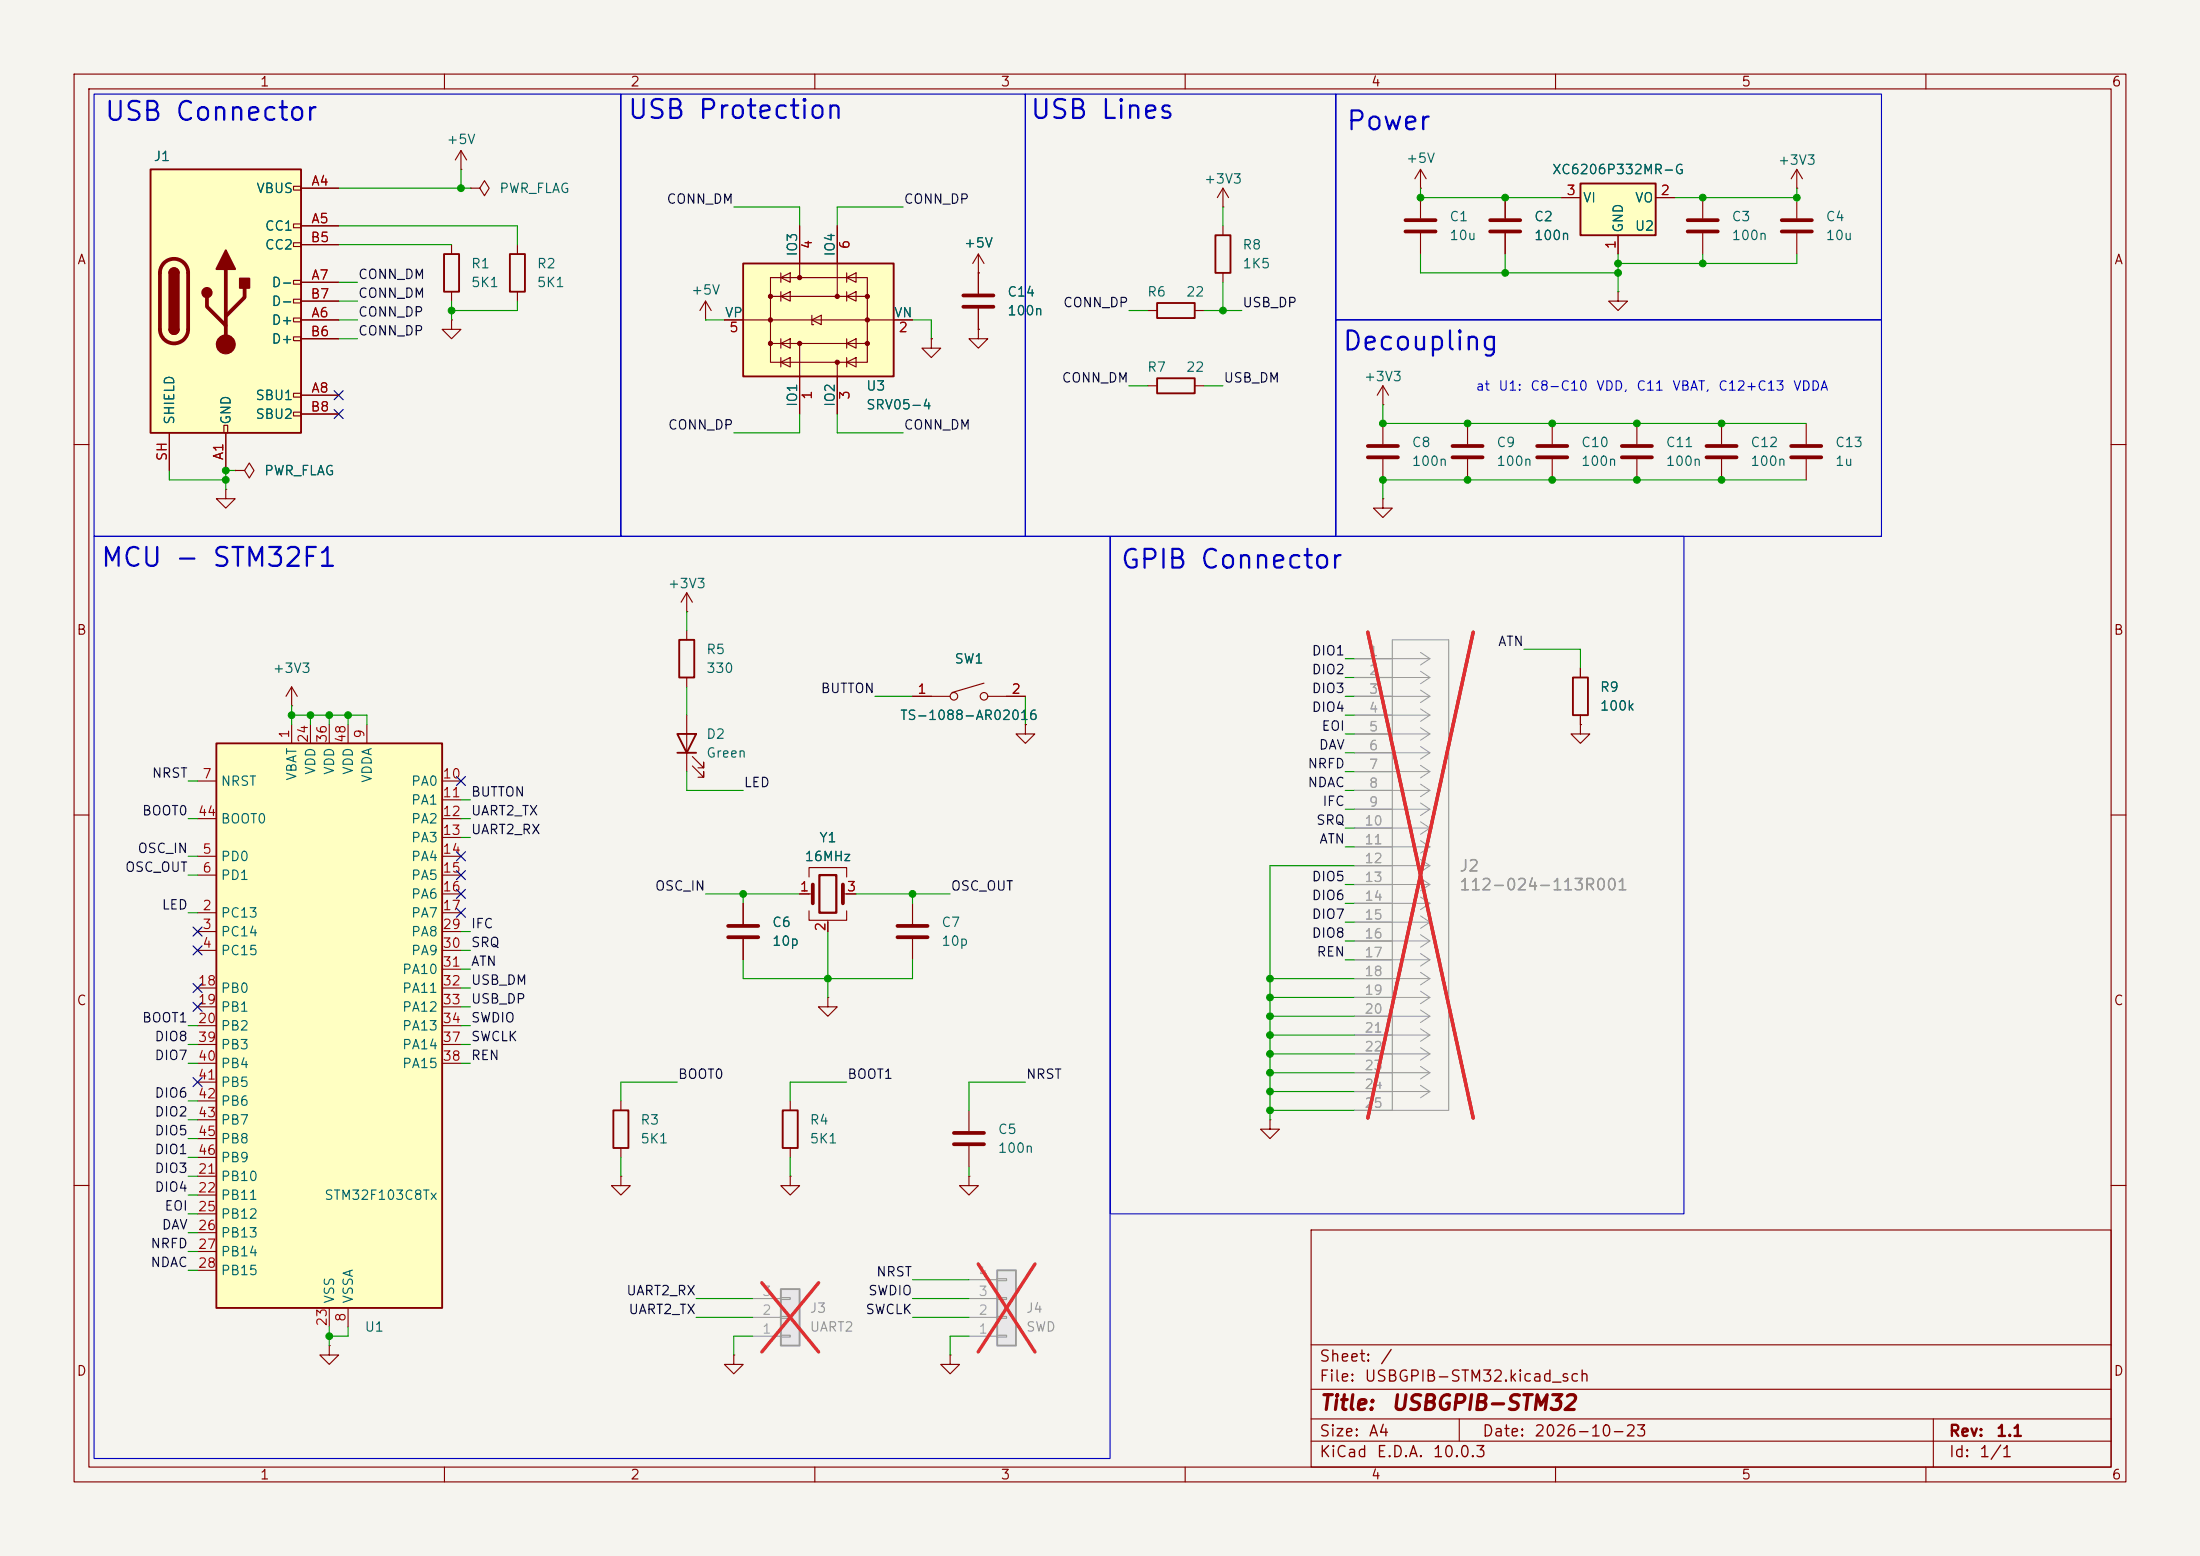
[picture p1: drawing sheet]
<svg xmlns="http://www.w3.org/2000/svg" width="297mm" height="210mm" viewBox="0 0 297 210" stroke-linecap="round" stroke-linejoin="round" font-family="sans-serif">
<path d="M0 0h297v210h-297z" fill="#f5f4ef" stroke="#f5f4ef" stroke-width=".14"/>
<g fill="none" stroke="#840000" stroke-width=".15">
<path d="M10 10h277v190h-277zM12 12h273v186h-273zM60 10v2M110 10v2M160 10v2M210 10v2M260 10v2M191.8 25.4h.1M191.8 22.9v2.5M191.8 26.7v2.8M191.8 31.5v2.8M191.8 22.9l-.8 1.2"/>
<path d="M191.8 22.9l.7 1.2M203.2 26.7v2.8M203.2 31.5v2.8M218.4 39.4v1.2h1.3l-1.3 1.3-1.2-1.3h1.2M218.4 39.4h.1M229.9 26.7v2.8M229.9 31.5v2.8M242.6 25.4h.1M242.6 22.9l-.8 1.2M242.6 22.9l.7 1.2M242.6 22.9v2.5M132.1 44.5v1.2h1.2l-1.2 1.3-1.3-1.3h1.3"/>
<path d="M132.1 44.5h.1M209.5 57.2v2.7M10 60h2M209.5 62v2.8M285 60h2M39.4 95.3h.1M39.4 92.7l-.8 1.3M39.4 92.7l.7 1.3M39.4 92.7v2.6M92.7 85.1v1.3M92.7 91.4v1.3M92.7 96.5v7.6"/>
<path d="M213.4 90.2v1.2M213.4 96.5v1.3M10 110h2M93.5 103.4l1.5 1.5v-.8v.8h-.8M93.5 102.1l1.5 1.5v-.7v.7h-.8M285 110h2M10 160h2M177 166h108v32h-108zM285 160h2M60 198v2M110 198v2M160 198v2"/>
<path d="M177 194.5h108M177 191.5h108M177 187.5h108M177 181.5h108M197 191.5v3M210 198v2M260 198v2M261 191.5v6.5"/>
</g>
<path d="M91.4 99.1h2.6l-1.3 2.5zM91.7 86.4h2v5h-2zM212.3 91.4h2.1v5.1h-2.1zM91.4 101.6h2.6" fill="none" stroke="#840000" stroke-width=".25"/>
<path d="M189.7 29.7h4.1M189.7 31.2h4.1M201.2 29.7h4M201.2 31.2h4M227.8 29.7h4.1M227.8 31.2h4.1M207.5 60.2h4.1M207.5 61.7h4.1" fill="none" stroke="#840000" stroke-width=".51"/>
<path d="M213.4 24.8h10.1v7h-10.1z" fill="#ffffc2"/>
<path d="M213.4 24.8h10.1v7h-10.1z" fill="none" stroke="#840000" stroke-width=".25"/>
<g fill="none" stroke="#840000" stroke-width=".15">
<path d="M210.8 26.7h2.6M218.4 31.8v2.5M223.5 26.7h2.6M242.6 26.7v2.8M242.6 31.5v2.8M186.7 57.2v2.7M221 57.2v2.7M232.4 57.2v2.7M243.8 57.2v2.7M186.7 62v2.8M221 62v2.8M232.4 62v2.8"/>
<path d="M243.8 62v2.8M92.7 82.6h.1M92.7 80l-.8 1.3M92.7 80l.8 1.3M92.7 80v2.6M44.4 181.6v1.3h1.3l-1.3 1.3-1.2-1.3h1.2M44.4 181.6h.1M99.1 182.9v1.3h1.2l-1.2 1.2-1.3-1.2h1.3M99.1 182.9h.1"/>
</g>
<path d="M240.5 29.7h4.1M240.5 31.2h4.1M184.7 60.2h4M184.7 61.7h4M218.9 60.2h4.1M218.9 61.7h4.1M230.4 60.2h4M230.4 61.7h4M241.8 60.2h4.1M241.8 61.7h4.1" fill="none" stroke="#840000" stroke-width=".51"/>
<path d="M29.2 100.3h30.5v76.2h-30.5z" fill="#ffffc2"/>
<path d="M29.2 100.3h30.5v76.2h-30.5z" fill="none" stroke="#840000" stroke-width=".25"/>
<g fill="none" stroke="#840000" stroke-width=".15">
<path d="M39.4 97.8v2.5M41.9 97.8v2.5M44.4 97.8v2.5M47 97.8v2.5M49.5 97.8v2.5M123.2 94h5.1M132.8 92.2l-4.3 1.3M133.3 94h5.1M138.4 97.8v1.3h1.3l-1.3 1.2-1.2-1.2h1.2M138.4 97.8h.1M26.7 115.6h2.5M26.7 118.1h2.5"/>
<path d="M26.7 105.4h2.5M26.7 110.5h2.5M59.7 115.6h2.5M59.7 118.1h2.5M59.7 105.4h2.5M59.7 108h2.5M59.7 110.5h2.5M59.7 113h2.5M26.7 123.2h2.5M26.7 125.7h2.5M26.7 128.3h2.5M26.7 133.4h2.5"/>
<path d="M26.7 135.9h2.5M26.7 138.4h2.5M59.7 123.2h2.5M59.7 125.7h2.5M59.7 128.3h2.5M59.7 120.7h2.5M59.7 133.4h2.5M59.7 135.9h2.5M59.7 138.4h2.5M59.7 130.8h2.5M26.7 158.8h2.5M26.7 141h2.5"/>
<path d="M26.7 143.5h2.5M26.7 146.1h2.5M26.7 148.6h2.5M26.7 151.1h2.5M26.7 153.7h2.5M26.7 156.2h2.5M59.7 141h2.5M59.7 143.5h2.5M130.8 149.9v2.8M130.8 154.7v2.8M26.7 161.3h2.5M26.7 163.8h2.5"/>
<path d="M26.7 166.4h2.5M26.7 168.9h2.5M26.7 171.5h2.5M44.4 176.5v2.6M47 176.5v2.6"/>
<circle cx="128.8" cy="94" r=".51"/>
<circle cx="132.8" cy="94" r=".51"/>
</g>
<path d="M128.8 152.9h4M128.8 154.4h4" fill="none" stroke="#840000" stroke-width=".51"/>
<path d="M134.6 171.5h2.6v10.1h-2.6z" fill="#ebeae8"/>
<path d="M134.6 171.5h2.6v10.1h-2.6z" fill="none" stroke="#9c9b98" stroke-width=".25"/>
<path d="M130.8 177.8h3.8M130.8 175.3h3.8M130.8 172.7h3.8M134.6 177.7h1.3v.2h-1.3zM134.6 175.1h1.3v.3h-1.3zM134.6 172.6h1.3v.2h-1.3zM130.8 180.3h3.8M134.6 180.2h1.3v.3h-1.3z" fill="none" stroke="#9c9b98" stroke-width=".15"/>
<path d="M132.1 170.6l7.6 11.9M139.7 170.6l-7.6 11.9" fill="none" stroke="#e12e31" stroke-width=".46"/>
<path d="M30.5 66v1.3h1.2l-1.2 1.3-1.3-1.3h1.3M30.5 66h.1M31.7 63.5h1.3l.7-1 .6 1-.6 1-.7-1M31.7 63.5h.1M130.8 158.8v1.2h1.3l-1.3 1.3-1.3-1.3h1.3M130.8 158.8h.1" fill="none" stroke="#840000" stroke-width=".15"/>
<path d="M20.3 22.9h20.3v35.5h-20.3z" fill="#ffffc2"/>
<g fill="none" stroke="#840000" stroke-width=".15">
<path d="M39.6 25.1h1v.6h-1zM39.6 30.2h1v.5h-1zM39.6 32.8h1v.5h-1zM39.6 37.8h1v.6h-1zM40.6 25.4h5.1M40.6 30.5h5.1M40.6 38.1h5.1M40.6 33h5.1M61 33v1.3M61 39.4v1.2M62.2 22.9h.1M62.2 20.3l-.7 1.3"/>
<path d="M62.2 20.3l.8 1.3M62.2 20.3v2.6M165.1 27.9h.1M165.1 25.4l-.8 1.3M165.1 25.4l.8 1.3M165.1 25.4v2.5M165.1 30.5v1.3M165.1 36.8v1.3M22.9 58.4v5.1M30.2 57.4h.5v1h-.5zM30.5 58.4v5.1M39.6 40.4h1v.5h-1z"/>
<path d="M39.6 42.9h1v.5h-1zM39.6 45.5h1v.5h-1zM39.6 53.1h1v.5h-1zM39.6 55.6h1v.5h-1zM40.6 43.2h5.1M40.6 53.3h5.1M40.6 45.7h5.1M40.6 40.6h5.1M40.6 55.9h5.1M61 43.2v1.3h1.2l-1.2 1.2-1.3-1.2h1.3M61 43.2h.1M154.9 41.9h1.3"/>
<path d="M154.9 52.1h1.3M161.3 41.9h1.3M161.3 52.1h1.3M186.7 54.6h.1M186.7 52.1l-.8 1.2M186.7 52.1l.8 1.2M186.7 52.1v2.5M198.1 57.2v2.7M186.7 67.3v1.3h1.3l-1.3 1.3-1.3-1.3h1.3M186.7 67.3h.1M198.1 62v2.8M100.3 121.9v2.8"/>
<path d="M100.3 126.7v2.8M123.2 121.9v2.8M123.2 126.7v2.8M83.8 148.6v1.3M83.8 154.9v1.3M128.3 182.9v1.3h1.2l-1.2 1.2-1.3-1.2h1.3M128.3 182.9h.1"/>
</g>
<path d="M20.3 22.9h20.3v35.5h-20.3zM22.9 36.8a.64 .64 0 0 1 .6-.6 .64 .64 0 0 1 .6 .6M59.9 34.3h2.1v5.1h-2.1zM164.1 31.8h2v5h-2zM22.9 44.5a.64 .64 0 0 0 .6 .6 .64 .64 0 0 0 .6-.6M156.2 40.9h5.1v2h-5.1zM156.2 51.1h5.1v2h-5.1zM82.8 149.9h2v5h-2z" fill="none" stroke="#840000" stroke-width=".25"/>
<path d="M22.1 35.5a1.9 1.9 0 0 1 2.1-.4 1.9 1.9 0 0 1 1.2 1.7v7.7a1.91 1.91 0 0 1-1.9 1.8 1.91 1.91 0 0 1-1.9-1.8v-7.7a1.9 1.9 0 0 1 .5-1.3zM30.5 36.3v10.2M33 38.9v1.2l-2.5 2.6M27.9 40.1v1.3l2.6 2.5M196.1 60.2h4.1M196.1 61.7h4.1M98.3 125h4.1M98.3 126.5h4.1M121.2 125h4M121.2 126.5h4" fill="none" stroke="#840000" stroke-width=".51"/>
<g fill="#840000" stroke="#840000" stroke-width=".25">
<path d="M22.9 36.8h1.2v7.7h-1.2z"/>
<path d="M23 36.4a.64 .64 0 0 1 .7-.2 .64 .64 0 0 1 .4 .6h-1.2z"/>
<path d="M22.9 44.5h1.2a.64 .64 0 0 1-.6 .6 .64 .64 0 0 1-.6-.6z"/>
<path d="M30.5 33.8l1.2 2.5h-2.5z"/>
<path d="M32.4 37.6h1.3v1.3h-1.3z"/>
<circle cx="27.9" cy="39.5" r=".63"/>
</g>
<circle cx="30.5" cy="46.5" r="1.27" fill="#840000" stroke="#840000" stroke-width=".15"/>
<path d="M105.4 174h2.5v7.6h-2.5z" fill="#ebeae8"/>
<path d="M105.4 174h2.5v7.6h-2.5z" fill="none" stroke="#9c9b98" stroke-width=".25"/>
<g fill="none" stroke="#9c9b98" stroke-width=".15">
<path d="M182.9 88.9h5.1M182.9 91.4h5.1M182.9 94h5.1M182.9 96.5h5.1M182.9 99.1h5.1M182.9 101.6h5.1M182.9 104.1h5.1M182.9 106.7h5.1M182.9 109.2h5.1M182.9 111.8h5.1M182.9 114.3h5.1M182.9 116.8h5.1"/>
<path d="M182.9 119.4h5.1M182.9 121.9h5.1M182.9 124.5h5.1M182.9 127h5.1M182.9 129.5h5.1M182.9 132.1h5.1M182.9 134.6h5.1M182.9 137.2h5.1M182.9 139.7h5.1M182.9 142.2h5.1M182.9 144.8h5.1M182.9 147.3h5.1"/>
<path d="M182.9 149.9h5.1M101.6 177.8h3.8M101.6 175.3h3.8M105.4 177.7h1.3v.2h-1.3zM105.4 175.1h1.3v.3h-1.3zM101.6 180.3h3.8M105.4 180.2h1.3v.3h-1.3z"/>
</g>
<path d="M184.7 85.3l14.2 65.6M198.9 85.3l-14.2 65.6M102.8 173.1l7.7 9.4M110.5 173.1l-7.7 9.4" fill="none" stroke="#e12e31" stroke-width=".46"/>
<g fill="none" stroke="#840000" stroke-width=".15">
<path d="M63.5 25.4h1.3l.6-1 .6 1-.6 1-.6-1M63.5 25.4h.1M69.8 33v1.3M69.8 39.4v1.2M95.2 43.2h.1M95.2 40.6l-.7 1.3M95.2 40.6l.8 1.3M95.2 40.6v2.6M213.4 97.8v1.3h1.2l-1.2 1.2-1.3-1.2h1.3M213.4 97.8h.1M111.8 134.6v1.3h1.2l-1.2 1.3-1.3-1.3h1.3M111.8 134.6h.1"/>
<path d="M83.8 158.8v1.2h1.3l-1.3 1.3-1.3-1.3h1.3M83.8 158.8h.1M106.7 158.8v1.2h1.2l-1.2 1.3-1.3-1.3h1.3M106.7 158.8h.1M106.7 148.6v1.3M106.7 154.9v1.3M171.4 151.1v1.3h1.3l-1.3 1.3-1.2-1.3h1.2M171.4 151.1h.1"/>
</g>
<path d="M68.8 34.3h2.1v5.1h-2.1zM105.7 149.9h2v5h-2z" fill="none" stroke="#840000" stroke-width=".25"/>
<g fill="none" stroke="#9c9b98" stroke-width=".14">
<path d="M188 86.4h7.6v63.5h-7.6zM188 88.9h5M188 91.4h5M188 94h5M188 96.5h5M188 99.1h5M191.8 88.1l1.2 .8M191.8 90.6l1.2 .8M191.8 93.1l1.2 .9M191.8 95.7l1.2 .8M191.8 98.2l1.2 .9M193 88.9l-1.2 .8"/>
<path d="M193 91.4l-1.2 .9M193 94l-1.2 .8M193 96.5l-1.2 .9M193 99.1l-1.2 .8M188 101.6h5M188 104.1h5M188 106.7h5M188 109.2h5M188 111.8h5M188 114.3h5M188 116.8h5M188 119.4h5"/>
<path d="M191.8 100.8l1.2 .8M191.8 103.3l1.2 .8M191.8 105.8l1.2 .9M191.8 108.4l1.2 .8M191.8 110.9l1.2 .9M191.8 113.5l1.2 .8M191.8 116l1.2 .8M191.8 118.5l1.2 .9M193 101.6l-1.2 .8M193 104.1l-1.2 .9M193 106.7l-1.2 .8M193 109.2l-1.2 .9"/>
<path d="M193 111.8l-1.2 .8M193 114.3l-1.2 .8M193 116.8l-1.2 .9M193 119.4l-1.2 .8M188 121.9h5M188 124.5h5M188 127h5M188 129.5h5M188 132.1h5M188 134.6h5M188 137.2h5M188 139.7h5"/>
<path d="M191.8 121.1l1.2 .8M191.8 123.6l1.2 .9M191.8 126.2l1.2 .8M191.8 128.7l1.2 .8M191.8 131.2l1.2 .9M191.8 133.8l1.2 .8M191.8 136.3l1.2 .9M191.8 138.9l1.2 .8M193 121.9l-1.2 .9M193 124.5l-1.2 .8M193 127l-1.2 .8M193 129.5l-1.2 .9"/>
<path d="M193 132.1l-1.2 .8M193 134.6l-1.2 .9M193 137.2l-1.2 .8M193 139.7l-1.2 .8M188 142.2h5M188 144.8h5M188 147.3h5M191.8 141.4l1.2 .8M191.8 143.9l1.2 .9M191.8 146.5l1.2 .8M193 142.2l-1.2 .9M193 144.8l-1.2 .8"/>
<path d="M193 147.3l-1.2 .9"/>
</g>
<path d="M100.3 35.6h20.3v15.2h-20.3z" fill="#ffffc2"/>
<g fill="none" stroke="#840000" stroke-width=".15">
<path d="M40.6 25.4h5.1M40.6 30.5h5.1M40.6 38.1h5.1M40.6 33h5.1M104 37.5h13.1v11.4h-13.1zM105.4 37.5l1.3-.7v1.3zM105.4 36.8v1.3M105.4 39.4v1.2M107.9 30.5v7M113 30.5v9.5M114.3 37.5l1.3-.7v1.3zM114.3 36.8v1.3"/>
<path d="M114.3 39.4v1.2M132.1 36.8h.1M132.1 34.3v5.3M132.1 34.3l-.8 1.3M132.1 34.3l.7 1.3M203.2 26.7v2.8M203.2 31.5v2.8M210.8 26.7h2.6M218.4 31.8v2.5M223.5 26.7h2.6M22.9 58.4v5.1M30.5 58.4v5.1"/>
<path d="M40.6 43.2h5.1M40.6 53.3h5.1M40.6 45.7h5.1M40.6 40.6h5.1M40.6 55.9h5.1M97.8 43.2h25.4M104 46.4h13.1M104 40h13.1M105.4 48.9l1.3-.6v1.2zM105.4 46.4l1.3-.7v1.3zM105.4 40l1.3-.6v1.2zM105.4 45.7v1.3"/>
<path d="M105.4 48.3v1.2M107.9 46.4v9.5M109.6 42.5v1.3h.3M109.6 43.2l1.3-.7v1.3zM113 48.9v7M114.3 48.9l1.3-.6v1.2zM114.3 46.4l1.3-.7v1.3zM114.3 40l1.3-.6v1.2zM114.3 45.7v1.3M114.3 48.3v1.2M125.7 45.7v1.3h1.3l-1.3 1.3-1.2-1.3h1.2M125.7 45.7h.1"/>
<path d="M132.1 44.5h.1M132.1 41.7v2.8M31.7 63.5h.1M123.2 94h2.5M135.9 94h2.5M138.4 97.8h.1M213.4 97.8h.1M213.4 90.2v1.2M213.4 96.5v1.3M109.2 118.4v-1.3h5.1v1.3M100.3 121.9v2.8M100.3 126.7v2.8"/>
<path d="M107.9 120.7h1.8M109.2 122.9v1.3h5.1v-1.3M111.8 124.2v1.5M113.8 120.7h1.8"/>
</g>
<path d="M100.3 35.6h20.3v15.2h-20.3z" fill="none" stroke="#840000" stroke-width=".25"/>
<g fill="#840000" stroke="#840000" stroke-width=".15">
<circle cx="113" cy="48.9" r=".28"/>
<circle cx="104" cy="46.4" r=".28"/>
<circle cx="107.9" cy="46.4" r=".28"/>
<circle cx="117.1" cy="46.4" r=".28"/>
<circle cx="104" cy="43.2" r=".28"/>
<circle cx="117.1" cy="43.2" r=".28"/>
<circle cx="104" cy="40" r=".28"/>
<circle cx="113" cy="40" r=".28"/>
<circle cx="117.1" cy="40" r=".28"/>
<circle cx="107.9" cy="37.5" r=".28"/>
</g>
<path d="M130 39.9h4.1M130 41.4h4.1M109.7 119.4v2.5M113.8 119.4v2.5" fill="none" stroke="#840000" stroke-width=".51"/>
<path d="M110.6 118.1h2.3v5.1h-2.3z" fill="none" stroke="#840000" stroke-width=".3"/>
<g fill="none" stroke="#009600" stroke-width=".15">
<path d="M45.7 38.1h2.6M45.7 30.5h24.1v2.5M45.7 25.4h17.8M45.7 33h15.3M62.2 22.9v2.5M99.1 27.9h8.8v2.6M121.9 27.9h-8.9v2.6M165.1 27.9v2.6M165.1 38.1v3.8M191.8 34.3v2.5h26.6M191.8 25.4v1.3h19M203.2 34.3v2.5"/>
<path d="M218.4 34.3v5.1M229.9 34.3v1.3M242.6 25.4v1.3h-16.5M242.6 34.3v1.3h-24.2M45.7 43.2h2.6M45.7 40.6h2.6M45.7 45.7h2.6M61 40.6v2.6M69.8 40.6v1.3h-8.8M95.2 43.2h2.6M107.9 55.9v2.5h-8.8M113 55.9v2.5h8.9"/>
<path d="M123.2 43.2h2.5v2.5M152.4 41.9h2.5M152.4 52.1h2.5M162.6 41.9h5M162.6 52.1h2.5M186.7 54.6v2.6h57.1M22.9 63.5v1.3h7.6M31.7 63.5h-1.2v2.5M243.8 64.8h-57.1v2.5M39.4 96.5h10.1v1.3M39.4 95.3v2.5M41.9 96.5v1.3"/>
<path d="M44.4 96.5v1.3M47 96.5v1.3M92.7 82.6v2.5M92.7 92.7v3.8M118.1 94h5.1M138.4 94v3.8M181.6 96.5h1.3M181.6 94h1.3M181.6 88.9h1.3M181.6 91.4h1.3M181.6 99.1h1.3M205.7 87.6h7.7v2.6"/>
<path d="M25.4 105.4h1.3M25.4 110.5h1.3M25.4 118.1h1.3M25.4 115.6h1.3M62.2 108h1.3M62.2 113h1.3M62.2 110.5h1.3M92.7 104.1v2.6h7.6M181.6 106.7h1.3M181.6 104.1h1.3M181.6 109.2h1.3M181.6 101.6h1.3"/>
<path d="M181.6 111.8h1.3M181.6 114.3h1.3M181.6 119.4h1.3M182.9 116.8h-11.5v34.3M25.4 138.4h1.3M25.4 123.2h1.3M62.2 133.4h1.3M62.2 125.7h1.3M62.2 130.8h1.3M62.2 128.3h1.3M62.2 135.9h1.3M62.2 138.4h1.3"/>
<path d="M95.2 120.7h12.7M100.3 120.7v1.2M100.3 129.5v2.6h22.9v-2.6M111.8 125.7v8.9M115.6 120.7h12.7M123.2 120.7v1.2M171.4 132.1h11.5M171.4 139.7h11.5M171.4 137.2h11.5M171.4 134.6h11.5M181.6 129.5h1.3M181.6 127h1.3"/>
<path d="M181.6 121.9h1.3M181.6 124.5h1.3M25.4 156.2h1.3M25.4 153.7h1.3M25.4 143.5h1.3M25.4 141h1.3M25.4 148.6h1.3M25.4 151.1h1.3M25.4 158.8h1.3M62.2 143.5h1.3M62.2 141h1.3M83.8 156.2v2.6"/>
<path d="M91.4 146.1h-7.6v2.5M106.7 156.2v2.6M114.3 146.1h-7.6v2.5M130.8 157.5v1.3M138.4 146.1h-7.6v3.8M171.4 147.3h11.5M171.4 144.8h11.5M171.4 149.9h11.5M171.4 142.2h11.5M25.4 163.8h1.3M25.4 166.4h1.3M25.4 161.3h1.3"/>
<path d="M25.4 171.5h1.3M25.4 168.9h1.3M44.4 179.1v2.5M47 179.1v1.2h-2.6M94 175.3h7.6M94 177.8h7.6M123.2 172.7h7.6M123.2 175.3h7.6M123.2 177.8h7.6M101.6 180.3h-2.5v2.6M130.8 180.3h-2.5v2.6"/>
</g>
<g fill="none" stroke="#000084" stroke-width=".15">
<path d="M45.1 52.7l1.2 1.2M45.1 55.3l1.2 1.2M46.3 52.7l-1.2 1.2M46.3 55.3l-1.2 1.2M61.6 104.8l1.2 1.2M61.6 117.5l1.2 1.2M61.6 115l1.2 1.2M62.8 104.8l-1.2 1.2M62.8 117.5l-1.2 1.2M62.8 115l-1.2 1.2M26.1 135.3l1.2 1.2M26.1 127.7l1.2 1.2"/>
<path d="M26.1 125.1l1.2 1.2M26.1 132.7l1.2 1.3M27.3 135.3l-1.2 1.2M27.3 127.7l-1.2 1.2M27.3 125.1l-1.2 1.2M27.3 132.7l-1.2 1.3M61.6 122.6l1.2 1.2M61.6 120l1.2 1.3M62.8 122.6l-1.2 1.2M62.8 120l-1.2 1.3M26.1 145.4l1.2 1.3M27.3 145.4l-1.2 1.3"/>
</g>
<path d="M12.7 12.7h71.1v59.7h-71.1zM83.8 12.7h54.6v59.7h-54.6zM138.4 12.7h41.9v59.7h-41.9zM180.3 12.7h73.7v30.5h-73.7zM180.3 43.2h73.7v29.2h-73.7zM12.7 72.4h137.2v124.5h-137.2zM149.9 72.4h77.4v91.4h-77.4z" fill="none" stroke="#0000c2" stroke-width=".15"/>
<g fill="none" stroke="#9c9b98" stroke-width=".15">
<path d="M182.9 88.9h5.1M182.9 91.4h5.1M182.9 94h5.1M182.9 96.5h5.1M182.9 99.1h5.1M182.9 101.6h5.1M182.9 104.1h5.1M182.9 106.7h5.1M182.9 109.2h5.1M182.9 111.8h5.1M182.9 114.3h5.1M182.9 116.8h5.1"/>
<path d="M182.9 119.4h5.1M182.9 121.9h5.1M182.9 124.5h5.1M182.9 127h5.1M182.9 129.5h5.1M182.9 132.1h5.1M182.9 134.6h5.1M182.9 137.2h5.1M182.9 139.7h5.1M182.9 142.2h5.1M182.9 144.8h5.1M182.9 147.3h5.1"/>
<path d="M182.9 149.9h5.1"/>
</g>
<path d="M184.7 85.3l14.2 65.6M198.9 85.3l-14.2 65.6" fill="none" stroke="#e12e31" stroke-width=".46"/>
<g fill="#009600" stroke="#009600" stroke-width=".14">
<circle cx="44.4" cy="96.5" r=".46"/>
<circle cx="39.4" cy="96.5" r=".46"/>
<circle cx="41.9" cy="96.5" r=".46"/>
<circle cx="30.5" cy="64.8" r=".46"/>
<circle cx="30.5" cy="63.5" r=".46"/>
<circle cx="47" cy="96.5" r=".46"/>
<circle cx="123.2" cy="120.7" r=".46"/>
<circle cx="111.8" cy="132.1" r=".46"/>
<circle cx="100.3" cy="120.7" r=".46"/>
<circle cx="44.4" cy="180.3" r=".46"/>
<circle cx="62.2" cy="25.4" r=".46"/>
<circle cx="61" cy="41.9" r=".46"/>
<circle cx="165.1" cy="41.9" r=".46"/>
<circle cx="171.4" cy="142.2" r=".46"/>
<circle cx="171.4" cy="147.3" r=".46"/>
<circle cx="171.4" cy="144.8" r=".46"/>
<circle cx="171.4" cy="134.6" r=".46"/>
<circle cx="171.4" cy="137.2" r=".46"/>
<circle cx="171.4" cy="139.7" r=".46"/>
<circle cx="171.4" cy="149.9" r=".46"/>
<circle cx="171.4" cy="132.1" r=".46"/>
<circle cx="232.4" cy="57.2" r=".46"/>
<circle cx="229.9" cy="35.6" r=".46"/>
<circle cx="218.4" cy="36.8" r=".46"/>
<circle cx="232.4" cy="64.8" r=".46"/>
<circle cx="229.9" cy="26.7" r=".46"/>
<circle cx="242.6" cy="26.7" r=".46"/>
<circle cx="221" cy="64.8" r=".46"/>
<circle cx="221" cy="57.2" r=".46"/>
<circle cx="186.7" cy="64.8" r=".46"/>
<circle cx="198.1" cy="64.8" r=".46"/>
<circle cx="186.7" cy="57.2" r=".46"/>
<circle cx="191.8" cy="26.7" r=".46"/>
<circle cx="203.2" cy="26.7" r=".46"/>
<circle cx="198.1" cy="57.2" r=".46"/>
<circle cx="218.4" cy="35.6" r=".46"/>
<circle cx="203.2" cy="36.8" r=".46"/>
<circle cx="209.5" cy="64.8" r=".46"/>
<circle cx="209.5" cy="57.2" r=".46"/>
</g>
<g font-size="2.5" fill="#0000c2">
<text x="14" y="16.9">USB Connector</text>
<text x="84.6" y="16.7">USB Protection</text>
<text x="138.9" y="16.7">USB Lines</text>
<text x="181.6" y="18.2">Power</text>
<text x="181.1" y="47.9">Decoupling</text>
<text x="13.5" y="77.1">MCU - STM32F1</text>
<text x="151.1" y="77.4">GPIB Connector</text>
</g>
<g font-size="2" fill="#840000">
<text x="178" y="190.8">Title:</text>
<text x="187.7" y="190.8">USBGPIB-STM32</text>
</g>
<g font-size="1.5" fill="#939391">
<text x="196.9" y="118">J2</text>
<text x="196.9" y="120.5">112-024-113R001</text>
</g>
<g font-size="1.5" fill="#840000">
<text x="178" y="184.2">Sheet:</text>
<text x="186.2" y="184.2">/</text>
<text x="178" y="186.9">File:</text>
<text x="184.1" y="186.9">USBGPIB-STM32.kicad_sch</text>
<text x="178" y="197.1">KiCad</text>
<text x="178" y="194.3">Size:</text>
<text x="184.7" y="194.3">A4</text>
<text x="185.7" y="197.1">E.D.A.</text>
<text x="193.3" y="197.1">10.0.3</text>
<text x="200" y="194.3">Date:</text>
<text x="207" y="194.3">2026-10-23</text>
<text x="263" y="194.3">Rev:</text>
<text x="263" y="197.1">Id:</text>
<text x="267.1" y="197.1">1/1</text>
<text x="269.4" y="194.3">1.1</text>
</g>
<g font-size="1.3" fill="#840000">
<text x="35" y="12">1</text>
<text x="85" y="12">2</text>
<text x="135" y="12">3</text>
<text x="185" y="12">4</text>
<text x="235" y="12">5</text>
<text x="285" y="12">6</text>
<text x="10.3" y="36">A</text>
<text x="285.3" y="36">A</text>
<text x="10.3" y="86">B</text>
<text x="285.3" y="86">B</text>
<text x="10.3" y="136">C</text>
<text x="285.3" y="136">C</text>
<text x="10.3" y="186">D</text>
<text x="285.3" y="186">D</text>
<text x="35" y="200">1</text>
<text x="85" y="200">2</text>
<text x="135" y="200">3</text>
<text x="185" y="200">4</text>
<text x="235" y="200">5</text>
<text x="285" y="200">6</text>
</g>
<g font-size="1.3" fill="#006464">
<text x="20.7" y="22.1">J1</text>
<text x="60.2" y="19.8">+5V</text>
<text x="189.7" y="22.3">+5V</text>
<text x="209.4" y="23.8">XC6206P332MR-G</text>
<text x="239.9" y="22.6">+3V3</text>
<text x="34.5" y="26.4">VBUS</text>
<text x="67.3" y="26.4">PWR_FLAG</text>
<text x="162.5" y="25.1">+3V3</text>
<text x="213.6" y="27.6">VI</text>
<text x="220.6" y="27.6">VO</text>
<text x="35.7" y="31.5">CC1</text>
<text x="35.7" y="34">CC2</text>
<text x="107.9" y="34.7" transform="rotate(-90 107.9 34.7)">IO3</text>
<text x="113" y="34.7" transform="rotate(-90 113 34.7)">IO4</text>
<text x="130" y="33.7">+5V</text>
<text x="167.6" y="34">R8</text>
<text x="195.6" y="30.2">C1</text>
<text x="195.6" y="32.7">10u</text>
<text x="207" y="30.2">C2</text>
<text x="207" y="32.7">100n</text>
<text x="219.4" y="31.5" transform="rotate(-90 219.4 31.5)">GND</text>
<text x="220.6" y="31.5">U2</text>
<text x="233.7" y="30.2">C3</text>
<text x="233.7" y="32.7">100n</text>
<text x="246.4" y="30.2">C4</text>
<text x="246.4" y="32.7">10u</text>
<text x="36.6" y="39.1">D-</text>
<text x="36.6" y="41.6">D-</text>
<text x="63.5" y="36.5">R1</text>
<text x="63.5" y="39.1">5K1</text>
<text x="72.4" y="36.5">R2</text>
<text x="72.4" y="39.1">5K1</text>
<text x="93.2" y="40.1">+5V</text>
<text x="135.9" y="40.3">C14</text>
<text x="154.8" y="40.3">R6</text>
<text x="160" y="40.3">22</text>
<text x="167.6" y="36.5">1K5</text>
<text x="36.6" y="44.2">D+</text>
<text x="36.6" y="46.7">D+</text>
<text x="97.8" y="43.2">VP</text>
<text x="120.6" y="43.2">VN</text>
<text x="135.9" y="42.9">100n</text>
<text x="116.8" y="53">U3</text>
<text x="154.8" y="50.5">R7</text>
<text x="160" y="50.5">22</text>
<text x="184" y="51.8">+3V3</text>
<text x="23.8" y="57.4" transform="rotate(-90 23.8 57.4)">SHIELD</text>
<text x="31.5" y="57.4" transform="rotate(-90 31.5 57.4)">GND</text>
<text x="34.4" y="54.3">SBU1</text>
<text x="34.4" y="56.9">SBU2</text>
<text x="107.9" y="55" transform="rotate(-90 107.9 55)">IO1</text>
<text x="113" y="55" transform="rotate(-90 113 55)">IO2</text>
<text x="116.8" y="55.6">SRV05-4</text>
<text x="35.6" y="64.5">PWR_FLAG</text>
<text x="190.5" y="60.7">C8</text>
<text x="190.5" y="63.2">100n</text>
<text x="201.9" y="60.7">C9</text>
<text x="201.9" y="63.2">100n</text>
<text x="213.4" y="63.2">100n</text>
<text x="213.4" y="60.7">C10</text>
<text x="224.8" y="63.2">100n</text>
<text x="224.8" y="60.7">C11</text>
<text x="236.2" y="63.2">100n</text>
<text x="236.2" y="60.7">C12</text>
<text x="247.7" y="63.2">1u</text>
<text x="247.7" y="60.7">C13</text>
<text x="90.1" y="79.7">+3V3</text>
<text x="95.3" y="88.6">R5</text>
<text x="128.8" y="89.9">SW1</text>
<text x="36.7" y="91.1">+3V3</text>
<text x="95.3" y="91.1">330</text>
<text x="215.9" y="93.7">R9</text>
<text x="95.3" y="100">D2</text>
<text x="121.4" y="97.5">TS-1088-AR02016</text>
<text x="215.9" y="96.2">100k</text>
<text x="29.7" y="106.4">NRST</text>
<text x="40.3" y="105.5" transform="rotate(-90 40.3 105.5)">VBAT</text>
<text x="42.9" y="104.7" transform="rotate(-90 42.9 104.7)">VDD</text>
<text x="45.4" y="104.7" transform="rotate(-90 45.4 104.7)">VDD</text>
<text x="48" y="104.7" transform="rotate(-90 48 104.7)">VDD</text>
<text x="50.5" y="105.8" transform="rotate(-90 50.5 105.8)">VDDA</text>
<text x="55.4" y="106.4">PA0</text>
<text x="95.3" y="102.6">Green</text>
<text x="29.7" y="111.5">BOOT0</text>
<text x="55.4" y="108.9">PA1</text>
<text x="55.4" y="111.5">PA2</text>
<text x="29.7" y="116.5">PD0</text>
<text x="29.7" y="119.1">PD1</text>
<text x="55.4" y="114">PA3</text>
<text x="55.4" y="116.5">PA4</text>
<text x="55.4" y="119.1">PA5</text>
<text x="108.5" y="116.5">16MHz</text>
<text x="110.5" y="114">Y1</text>
<text x="29.7" y="124.2">PC13</text>
<text x="55.4" y="121.6">PA6</text>
<text x="55.4" y="124.2">PA7</text>
<text x="104.1" y="125.4">C6</text>
<text x="127" y="125.4">C7</text>
<text x="29.7" y="126.7">PC14</text>
<text x="29.7" y="129.2">PC15</text>
<text x="54.2" y="131.8">PA10</text>
<text x="55.4" y="126.7">PA8</text>
<text x="55.4" y="129.2">PA9</text>
<text x="104.1" y="128">10p</text>
<text x="127" y="128">10p</text>
<text x="29.7" y="134.3">PB0</text>
<text x="29.7" y="136.9">PB1</text>
<text x="54.2" y="134.3">PA11</text>
<text x="54.2" y="136.9">PA12</text>
<text x="29.7" y="139.4">PB2</text>
<text x="29.7" y="141.9">PB3</text>
<text x="54.2" y="139.4">PA13</text>
<text x="54.2" y="141.9">PA14</text>
<text x="29.7" y="144.5">PB4</text>
<text x="29.7" y="147">PB5</text>
<text x="29.7" y="149.6">PB6</text>
<text x="54.2" y="144.5">PA15</text>
<text x="29.7" y="152.1">PB7</text>
<text x="29.7" y="154.6">PB8</text>
<text x="86.4" y="152.1">R3</text>
<text x="86.4" y="154.6">5K1</text>
<text x="109.2" y="152.1">R4</text>
<text x="109.2" y="154.6">5K1</text>
<text x="134.6" y="153.4">C5</text>
<text x="134.6" y="155.9">100n</text>
<text x="29.7" y="159.7">PB10</text>
<text x="29.7" y="157.2">PB9</text>
<text x="29.7" y="162.3">PB11</text>
<text x="29.7" y="164.8">PB12</text>
<text x="29.7" y="167.3">PB13</text>
<text x="43.7" y="162.3">STM32F103C8Tx</text>
<text x="29.7" y="169.9">PB14</text>
<text x="29.7" y="172.4">PB15</text>
<text x="45.4" y="176" transform="rotate(-90 45.4 176)">VSS</text>
<text x="48" y="176" transform="rotate(-90 48 176)">VSSA</text>
<text x="49.1" y="180">U1</text>
</g>
<g font-size="1.3" fill="#a90000">
<text x="41.9" y="25.4">A4</text>
<text x="211.4" y="26.6">3</text>
<text x="224.1" y="26.6">2</text>
<text x="41.8" y="33">B5</text>
<text x="41.9" y="30.5">A5</text>
<text x="109.9" y="33.7" transform="rotate(-90 109.9 33.7)">4</text>
<text x="115" y="33.7" transform="rotate(-90 115 33.7)">6</text>
<text x="218.4" y="33.7" transform="rotate(-90 218.4 33.7)">1</text>
<text x="41.8" y="40.6">B7</text>
<text x="41.9" y="38.1">A7</text>
<text x="41.8" y="45.7">B6</text>
<text x="41.9" y="43.2">A6</text>
<text x="98.4" y="45.1">5</text>
<text x="121.2" y="45.1">2</text>
<text x="41.9" y="53.3">A8</text>
<text x="41.8" y="55.9">B8</text>
<text x="109.9" y="54" transform="rotate(-90 109.9 54)">1</text>
<text x="115" y="54" transform="rotate(-90 115 54)">3</text>
<text x="22.8" y="62.3" transform="rotate(-90 22.8 62.3)">SH</text>
<text x="30.5" y="62.2" transform="rotate(-90 30.5 62.2)">A1</text>
<text x="123.8" y="94">1</text>
<text x="136.5" y="94">2</text>
<text x="39.3" y="99.8" transform="rotate(-90 39.3 99.8)">1</text>
<text x="41.9" y="100.4" transform="rotate(-90 41.9 100.4)">24</text>
<text x="44.4" y="100.4" transform="rotate(-90 44.4 100.4)">36</text>
<text x="47" y="100.4" transform="rotate(-90 47 100.4)">48</text>
<text x="49.5" y="99.8" transform="rotate(-90 49.5 99.8)">9</text>
<text x="27.2" y="105.4">7</text>
<text x="59.6" y="105.4">10</text>
<text x="59.6" y="107.9">11</text>
<text x="26.6" y="110.5">44</text>
<text x="59.6" y="110.5">12</text>
<text x="59.6" y="113">13</text>
<text x="27.2" y="115.5">5</text>
<text x="27.2" y="118.1">6</text>
<text x="59.6" y="115.5">14</text>
<text x="59.6" y="118.1">15</text>
<text x="27.2" y="123.2">2</text>
<text x="27.2" y="125.7">3</text>
<text x="59.6" y="120.6">16</text>
<text x="59.6" y="123.2">17</text>
<text x="59.6" y="125.7">29</text>
<text x="107.9" y="120.6">1</text>
<text x="111.7" y="125.8" transform="rotate(-90 111.7 125.8)">2</text>
<text x="114.2" y="120.6">3</text>
<text x="27.2" y="128.2">4</text>
<text x="59.6" y="128.2">30</text>
<text x="59.6" y="130.8">31</text>
<text x="26.6" y="133.3">18</text>
<text x="26.6" y="135.9">19</text>
<text x="59.6" y="133.3">32</text>
<text x="59.6" y="135.9">33</text>
<text x="26.6" y="138.4">20</text>
<text x="26.6" y="140.9">39</text>
<text x="26.6" y="143.5">40</text>
<text x="59.6" y="138.4">34</text>
<text x="59.6" y="140.9">37</text>
<text x="59.6" y="143.5">38</text>
<text x="26.6" y="146">41</text>
<text x="26.6" y="148.6">42</text>
<text x="26.6" y="151.1">43</text>
<text x="26.6" y="153.6">45</text>
<text x="26.6" y="158.7">21</text>
<text x="26.6" y="161.3">22</text>
<text x="26.6" y="156.2">46</text>
<text x="26.6" y="163.8">25</text>
<text x="26.6" y="166.3">26</text>
<text x="26.6" y="168.9">27</text>
<text x="26.6" y="171.4">28</text>
<text x="44.4" y="179.1" transform="rotate(-90 44.4 179.1)">23</text>
<text x="47" y="178.5" transform="rotate(-90 47 178.5)">8</text>
</g>
<g font-size="1.3" fill="#0f0f0f">
<text x="89.9" y="27.8">CONN_DM</text>
<text x="121.9" y="27.8">CONN_DP</text>
<text x="48.3" y="38">CONN_DM</text>
<text x="48.3" y="40.5">CONN_DM</text>
<text x="143.4" y="41.8">CONN_DP</text>
<text x="167.6" y="41.8">USB_DP</text>
<text x="48.3" y="45.6">CONN_DP</text>
<text x="48.3" y="43.1">CONN_DP</text>
<text x="143.2" y="51.9">CONN_DM</text>
<text x="165.1" y="51.9">USB_DM</text>
<text x="90.1" y="58.3">CONN_DP</text>
<text x="121.9" y="58.3">CONN_DM</text>
<text x="177" y="88.8">DIO1</text>
<text x="202.2" y="87.5">ATN</text>
<text x="110.7" y="93.9">BUTTON</text>
<text x="177" y="93.9">DIO3</text>
<text x="177" y="91.3">DIO2</text>
<text x="177" y="96.4">DIO4</text>
<text x="178" y="101.5">DAV</text>
<text x="178.3" y="98.9">EOI</text>
<text x="20.4" y="105.3">NRST</text>
<text x="63.5" y="107.8">BUTTON</text>
<text x="100.3" y="106.6">LED</text>
<text x="176.4" y="106.6">NDAC</text>
<text x="176.4" y="104">NRFD</text>
<text x="19.1" y="110.4">BOOT0</text>
<text x="63.5" y="110.4">UART2_TX</text>
<text x="63.5" y="112.9">UART2_RX</text>
<text x="177.6" y="111.6">SRQ</text>
<text x="178.4" y="109.1">IFC</text>
<text x="16.8" y="118">OSC_OUT</text>
<text x="18.5" y="115.4">OSC_IN</text>
<text x="177" y="119.3">DIO5</text>
<text x="178" y="114.2">ATN</text>
<text x="21.7" y="123.1">LED</text>
<text x="63.5" y="125.6">IFC</text>
<text x="88.3" y="120.5">OSC_IN</text>
<text x="128.3" y="120.5">OSC_OUT</text>
<text x="177" y="121.8">DIO6</text>
<text x="177" y="124.3">DIO7</text>
<text x="63.5" y="128.1">SRQ</text>
<text x="63.5" y="130.7">ATN</text>
<text x="177" y="126.9">DIO8</text>
<text x="177.7" y="129.4">REN</text>
<text x="63.5" y="133.2">USB_DM</text>
<text x="63.5" y="135.8">USB_DP</text>
<text x="19.1" y="138.3">BOOT1</text>
<text x="20.8" y="143.4">DIO7</text>
<text x="20.8" y="140.8">DIO8</text>
<text x="63.5" y="138.3">SWDIO</text>
<text x="63.5" y="140.8">SWCLK</text>
<text x="63.5" y="143.4">REN</text>
<text x="20.8" y="148.5">DIO6</text>
<text x="91.4" y="145.9">BOOT0</text>
<text x="114.3" y="145.9">BOOT1</text>
<text x="138.4" y="145.9">NRST</text>
<text x="20.8" y="153.5">DIO5</text>
<text x="20.8" y="151">DIO2</text>
<text x="20.8" y="161.2">DIO4</text>
<text x="20.8" y="156.1">DIO1</text>
<text x="20.8" y="158.6">DIO3</text>
<text x="21.7" y="166.2">DAV</text>
<text x="22.1" y="163.7">EOI</text>
<text x="20.2" y="168.8">NRFD</text>
<text x="20.2" y="171.3">NDAC</text>
<text x="118.2" y="172.6">NRST</text>
<text x="84.5" y="175.1">UART2_RX</text>
<text x="84.8" y="177.7">UART2_TX</text>
<text x="116.8" y="177.7">SWCLK</text>
<text x="117.1" y="175.1">SWDIO</text>
</g>
<g font-size="1.3" fill="#0000c2">
<text x="199.1" y="53">at</text>
<text x="202.2" y="53">U1:</text>
<text x="206.5" y="53">C8-C10</text>
<text x="215.4" y="53">VDD,</text>
<text x="220.8" y="53">C11</text>
<text x="225.7" y="53">VBAT,</text>
<text x="231.9" y="53">C12+C13</text>
<text x="242" y="53">VDDA</text>
</g>
<g font-size="1.3" fill="#a5a4a2">
<text x="184.7" y="88.9">1</text>
<text x="184.7" y="91.4">2</text>
<text x="184.7" y="94">3</text>
<text x="184.7" y="96.5">4</text>
<text x="184.7" y="99">5</text>
<text x="184.7" y="101.6">6</text>
<text x="184.7" y="104.1">7</text>
<text x="184.7" y="106.7">8</text>
<text x="184.1" y="111.7">10</text>
<text x="184.7" y="109.2">9</text>
<text x="184.1" y="114.3">11</text>
<text x="184.1" y="116.8">12</text>
<text x="184.1" y="119.4">13</text>
<text x="184.1" y="121.9">14</text>
<text x="184.1" y="124.4">15</text>
<text x="184.1" y="127">16</text>
<text x="184.1" y="129.5">17</text>
<text x="184.1" y="132.1">18</text>
<text x="184.1" y="134.6">19</text>
<text x="184.1" y="137.1">20</text>
<text x="184.1" y="139.7">21</text>
<text x="184.1" y="142.2">22</text>
<text x="184.1" y="144.8">23</text>
<text x="184.1" y="147.3">24</text>
<text x="184.1" y="149.8">25</text>
<text x="132" y="172.7">4</text>
<text x="102.8" y="177.8">2</text>
<text x="102.8" y="175.2">3</text>
<text x="132" y="177.8">2</text>
<text x="132" y="175.2">3</text>
<text x="102.8" y="180.3">1</text>
<text x="132" y="180.3">1</text>
</g>
<g font-size="1.3" fill="#939391">
<text x="109.2" y="177.5">J3</text>
<text x="138.4" y="177.5">J4</text>
<text x="109.2" y="180">UART2</text>
<text x="138.4" y="180">SWD</text>
</g>
</svg>
